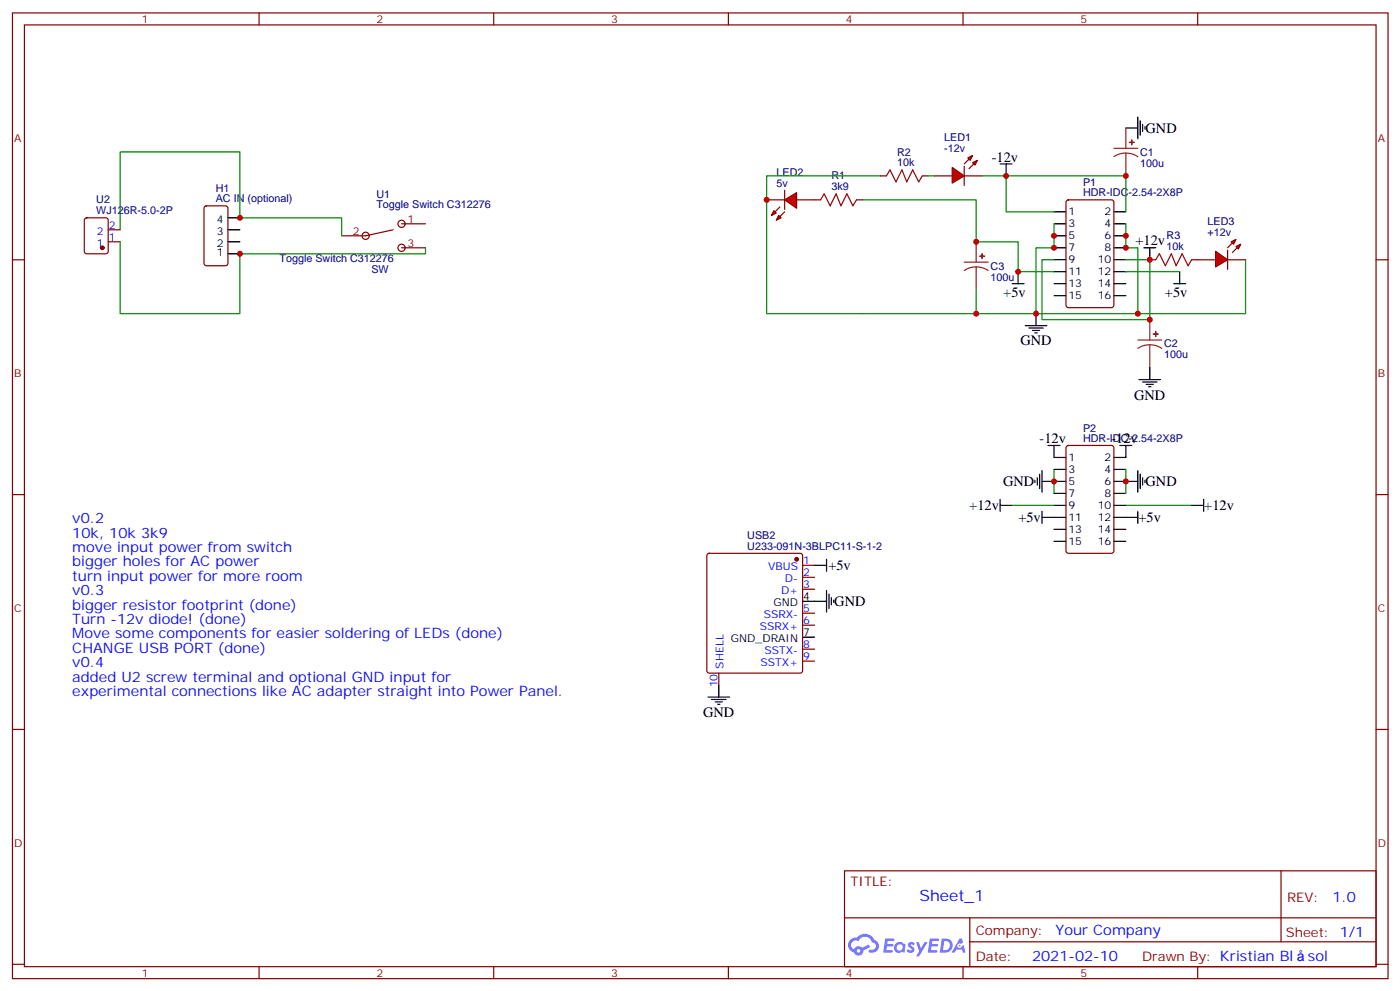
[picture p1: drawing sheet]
<svg xmlns="http://www.w3.org/2000/svg" width="413mm" height="292mm" viewBox="0 0 413 292" stroke-linecap="round" stroke-linejoin="round" font-family="sans-serif">
<g fill="none" stroke="#870000" stroke-width=".35">
<path d="M3.7 3.8h405.3v284.3h-405.3zM7.2 7.3h398.3v277.3h-398.3zM76.3 3.8v3.5M145.5 3.8v3.5M214.6 3.8v3.5M283.8 3.8v3.5M352.9 3.8v3.5M3.7 76.5h3.5M405.5 76.5h3.5M3.7 145.6h3.5M405.5 145.6h3.5M3.7 214.8h3.5"/>
<path d="M405.5 214.8h3.5M248.8 256.4h156.7v28.2h-156.7zM377.5 256.4v20.9M248.9 270.2h156.5M285.8 277.3h119.6M285.8 270.2v14.2M3.7 283.9h3.5M76.3 284.6v3.5M145.5 284.6v3.5M214.6 284.6v3.5M283.8 284.6v3.5M352.9 284.6v3.5"/>
<path d="M405.5 283.9h3.5"/>
</g>
<g fill="#5487ff">
<path d="M267.8 277.6a1.22 1.22 0 0 1 1.8 .2l-.4 .6a.47 .47 0 0 0-.4-.4 .47 .47 0 0 0-.5 .2l.2 .2a1.14 1.14 0 0 1 .8 1.8 1.14 1.14 0 0 1-2 0l-.2-.2 .5-.6 .7 .5a.29 .29 0 0 0 .4-.3 .29 .29 0 0 0-.3-.3 1.04 1.04 0 0 1-.6-1.7z"/>
<path d="M260.8 276.3h2.4l.3 .2-.1 .5-1.8 .1-.2 .8h1.6l.3 .4-.4 .4h-1.6l-.1 1.1h1.7l.2 .3-.2 .3-2.7 .1z"/>
<path d="M274 276.3h2.3l.4 .2-.2 .5-1.8 .1-.1 .8h1.5l.3 .4-.3 .4h-1.6l-.2 1.1h1.7l.2 .3-.2 .3-2.6 .1z"/>
<path d="M282.7 276.3h.7l.4 1.3-.6 .3a.69 .69 0 0 0-1.1 .3 .69 .69 0 0 0 .5 .9 .69 .69 0 0 0 .9-.6l.4-.2 .6 2.2h-.8l-.2-.9h-1.7l-.5 .9h-.9z"/>
<path d="M270 277.4h.7l.7 1.8 1.1-1.8h.8l-2.5 4.2h-.9l1-1.5z"/>
<path d="M277.5 276.3l-.6 4.2h1.4a2.11 2.11 0 0 0 2.4-2.1 2.11 2.11 0 0 0-2.5-2.1zM278.2 277.1a1.39 1.39 0 0 1 1.7 1.4 1.39 1.39 0 0 1-1.8 1.3h-.2z"/>
<path d="M263.8 277.9a1.54 1.54 0 0 0 0 2.2 1.54 1.54 0 0 0 2.1 .1l.6 .3 .3-2.3-.1-.3h-.5a1.49 1.49 0 0 0-2.4 0zM264.1 278.9a.95 .95 0 0 1 1.9 0 .95 .95 0 0 1-1.9 0z"/>
<path d="M250.6 276.7a2.18 2.18 0 0 0 1 3.7 1.44 1.44 0 0 0 1.7 .9 1.44 1.44 0 0 0 1.1-1.4l2-1.1-.4-.7-1.9 1a1.47 1.47 0 0 0-2.5 .4 1.39 1.39 0 0 1-.6-1.9 1.39 1.39 0 0 1 2-.5 2.12 2.12 0 0 1 2.1-1.3 2.12 2.12 0 0 1 1.9 1.7 1.14 1.14 0 0 1 1.1 1.4 1.14 1.14 0 0 1-1.6 .7 .43 .43 0 0 0-.6 .4 .43 .43 0 0 0 .4 .5 1.98 1.98 0 0 0 2.6-1.2 1.98 1.98 0 0 0-1.3-2.6 3.1 3.1 0 0 0-5.2-.6l-.9 .1zM252.4 280a.55 .55 0 0 1 1.1 0 .55 .55 0 0 1-1.1 0z"/>
<circle cx="282.8" cy="278.4" r=".26"/>
</g>
<g fill="none" stroke="#870000" stroke-width=".35">
<path d="M314.3 59l.5-.2h12.7l.7 .5v30.6l-.4 .6-13 .1-.6-.5-.1-30.6zM60.3 60.8l.5-.2h5.7l.6 .4 .1 16.5-.5 .7h-5.9l-.6-.4-.1-16.5zM115.9 67.7l-8.2 1.7h-7M118.3 73h7.1M118.3 65.9h7.1"/>
<circle cx="107.7" cy="69.4" r="1.06"/>
<circle cx="118.3" cy="65.9" r="1.06"/>
<circle cx="118.3" cy="73" r="1.06"/>
</g>
<g fill="none" stroke="#000" stroke-width=".35">
<path d="M294.7 48.3h3.5M296.5 48.3v3.5M67.2 74.7h3.5M67.2 71.2h3.5M67.2 67.7h3.5M67.2 64.1h3.5M310.6 62.4h3.5M310.6 65.9h3.5M310.6 69.4h3.5M310.6 73h3.5M310.6 76.5h3.5M328.2 62.4h3.6"/>
<path d="M328.2 65.9h3.6M328.2 69.4h3.6M328.2 73h3.6M328.2 76.5h3.6M337 73h3.6M338.8 73v3.5M298.2 83.5h3.6M300 80v3.5M302.1 95.9h6.4M303.2 96.6h4.2M304.2 97.3h2.2M304.9 98h.7"/>
<path d="M305.3 92.4v3.5M310.6 80h3.5M310.6 83.5h3.5M310.6 87.1h3.5M328.2 80h3.6M328.2 83.5h3.6M328.2 87.1h3.6"/>
</g>
<path d="M254.1 58.8h33.6v12.4h12.3v8.8h10.6M35.4 67.7v-23h35.3v19.4h30v5.3M125.4 73v1.7h-54.7M310.6 65.9v7.1h-5.3v19.4h30v-19.4h-3.5v-7.1M310.6 62.4h-14.1v-10.6h35.3v10.6M310.6 76.5h-3.5v17.6h31.7v-17.6h-7M254.1 92.4h51.2" fill="none" stroke="#008700" stroke-width=".35"/>
<g fill="#f00" stroke="#870000" stroke-width=".35">
<path d="M231.2 58.8l3.5-2.1v4.6z"/>
<path d="M231.2 56v5.7z"/>
</g>
<g fill="#870000" stroke="#870000" stroke-width=".35">
<path d="M231.2 62.4l-1.4 1.4z"/>
<path d="M229.8 61l-1.4 1.4z"/>
</g>
<g fill="#f00" stroke="#870000" stroke-width=".35">
<path d="M229.4 63.4l.8 .7-1.5 .7z"/>
<path d="M228 62l.7 .7-1.4 .7z"/>
</g>
<path d="M225.9 58.8h5.3M234.7 58.8h7.1M252.4 58.8h1.7" fill="none" stroke="#870000" stroke-width=".35"/>
<path d="M241.8 58.8l1.1-1.7 1.7 3.5 1.8-3.5 1.4 3.5 1.8-3.5 1.7 3.5 1.1-1.8" fill="none" stroke="#a10000" stroke-width=".35"/>
<path d="M259.4 51.8h-33.5v40.6h28.2M289.4 51.8h7.1M367 76.5v15.9h-31.7" fill="none" stroke="#008700" stroke-width=".35"/>
<g fill="#f00" stroke="#870000" stroke-width=".35">
<path d="M358.2 74l3.5 2.5-3.5 2.1z"/>
<path d="M361.7 73.7v5.6z"/>
</g>
<g fill="#870000" stroke="#870000" stroke-width=".35">
<path d="M361.7 73l1.4-1.5z"/>
<path d="M363.1 74.4l1.5-1.4z"/>
</g>
<g fill="#f00" stroke="#870000" stroke-width=".35">
<path d="M362.8 71.2l1.4-.7-.7 1.4z"/>
<path d="M364.2 72.6l1.4-.7-.7 1.4z"/>
</g>
<path d="M259.4 51.8h1.8M271.8 51.8h1.7M338.8 76.5h1.8M351.2 76.5h7M361.7 76.5h5.3M314.3 131.4l.5-.2h12.7l.7 .4v30.6l-.4 .7h-13l-.6-.4-.1-30.6z" fill="none" stroke="#870000" stroke-width=".35"/>
<path d="M261.2 51.8l1.1-1.8 1.7 3.6 1.8-3.6 1.4 3.6 1.8-3.6 1.7 3.6 1.1-1.8M340.6 76.5l1-1.8 1.8 3.5 1.8-3.5 1.4 3.5 1.7-3.5 1.8 3.5 1.1-1.7" fill="none" stroke="#a10000" stroke-width=".35"/>
<g fill="none" stroke="#8c2424" stroke-width=".35">
<path d="M331.8 37.7v6M328.2 43.7h7.1M331.8 45.1l-1.9 .2-1.7 .8M331.8 45.1l1.8 .2 1.7 .8M331.8 45.1v6.7M284.1 77.2h7.1M287.7 78.6l-1.9 .2-1.7 .9M287.7 78.6l1.8 .2 1.7 .9M287.7 71.2v6M287.7 78.6v6.7M338.8 94.1v6M335.3 100.1h7"/>
<path d="M338.8 101.5l-1.8 .3-1.7 .8M338.8 101.5l1.9 .3 1.6 .8M338.8 101.5v6.7"/>
</g>
<g fill="#8c2424" stroke="#8c2424" stroke-width=".35">
<path d="M339.9 98.4h1.4z"/>
<path d="M340.5 97.6l.1 1.5z"/>
<path d="M332.8 41.9h1.4z"/>
<path d="M333.5 41.2v1.4z"/>
<path d="M288.7 75.4l1.4 .1z"/>
<path d="M289.4 74.7v1.4z"/>
</g>
<g fill="none" stroke="#000" stroke-width=".35">
<path d="M331.8 37.7h3.5M335.3 34.5v6.4M336 35.6v4.2M336.7 36.6v2.1M337.4 37.3v.7M345.9 83.5h3.5M347.6 80v3.5M335.6 111.8h6.4M336.7 112.5h4.2M337.7 113.2h2.2M338.5 113.9h.7M338.8 108.2v3.6"/>
<path d="M306.4 139.6v4.3M307.1 138.6v6.3M308.8 131.2h3.5M310.6 131.2v3.5h3.5M310.6 138.2h3.5M328.2 138.2h3.6M330 131.2h3.5M331.8 131.2v3.5h-3.6M335.3 138.6v6.3M336 139.6v4.3M294.7 148.8h3.5M294.7 147v3.6"/>
<path d="M304.9 141.4v.7M305.6 140.7v2.1M307.1 141.7h7M307.1 152.3h7M307.1 150.6v3.5M310.6 145.3h3.5M310.6 148.8h3.5M310.6 155.9h3.5M310.6 159.4h3.5M328.2 141.7h7.1M328.2 145.3h3.6M328.2 148.8h3.6"/>
<path d="M328.2 152.3h7.1M328.2 155.9h3.6M328.2 159.4h3.6M335.3 150.6v3.5M336.7 140.7v2.1M337.4 141.4v.7M351.2 148.8h3.5M354.7 147v3.6"/>
</g>
<path d="M287.7 85.3v7.1M331.8 80h15.8M310.6 138.2v7.1M331.8 138.2v7.1M298.2 148.8h12.4M331.8 148.8h19.4" fill="none" stroke="#008700" stroke-width=".35"/>
<g fill="#f00" stroke="#870000" stroke-width=".35">
<path d="M280.6 49.3l3.5 2.5-3.5 2.1z"/>
<path d="M284.1 49v5.6z"/>
</g>
<g fill="#870000" stroke="#870000" stroke-width=".35">
<path d="M284.1 48.3l1.4-1.5z"/>
<path d="M285.5 49.7l1.4-1.4z"/>
</g>
<g fill="#f00" stroke="#870000" stroke-width=".35">
<path d="M285.2 46.5l1.4-.7-.7 1.4z"/>
<path d="M286.6 47.9l1.4-.7-.7 1.4z"/>
</g>
<g fill="none" stroke="#870000" stroke-width=".35">
<path d="M275.3 51.8h5.3M284.1 51.8h5.3M25.1 64.3l.4-.2h5.7l.6 .5 .1 9.4-.5 .7h-5.9l-.6-.4-.1-9.5zM31.9 71.2h3.5M31.9 67.7h3.5M208.5 163.1l.5-.2h26.8l.5 .2 .2 .5v33.9l-.2 .5-.5 .2h-26.8l-.5-.2-.2-.5v-33.9zM236.5 173.5h3.5M236.5 170h3.5M236.5 166.4h3.5M211.8 198.2v3.5M236.5 194.7h3.5M236.5 191.1h3.5"/>
<path d="M236.5 184.1h3.5M236.5 180.6h3.5"/>
</g>
<path d="M273.5 51.8h1.8M35.4 71.2v21.2h35.3v-17.7" fill="none" stroke="#008700" stroke-width=".35"/>
<g fill="none" stroke="#000" stroke-width=".35">
<path d="M236.5 177h7.1M240 166.4h3.6M243.6 164.7v3.5M243.6 173.8v6.4M244.3 174.9v4.2M245 176v2.1M245.7 176.7v.7M236.5 187.6h3.5M208.6 205.2h6.4M209.7 206h4.2M210.7 206.7h2.2M211.5 207.4h.7"/>
<path d="M211.8 201.7v3.5"/>
</g>
<g fill="#870000" stroke="#870000" stroke-width=".35">
<circle cx="234.7" cy="164.7" r=".53"/>
<circle cx="30.1" cy="73" r=".53"/>
</g>
<g fill="#c00">
<circle cx="310.6" cy="69.4" r=".88"/>
<circle cx="310.6" cy="73" r=".88"/>
<circle cx="331.8" cy="69.4" r=".88"/>
<circle cx="331.8" cy="73" r=".88"/>
<circle cx="305.3" cy="92.4" r=".88"/>
<circle cx="300" cy="80" r=".88"/>
<circle cx="296.5" cy="51.8" r=".88"/>
<circle cx="338.8" cy="76.5" r=".88"/>
<circle cx="225.9" cy="58.8" r=".88"/>
<circle cx="335.3" cy="92.4" r=".88"/>
<circle cx="338.8" cy="94.1" r=".88"/>
<circle cx="331.8" cy="51.8" r=".88"/>
<circle cx="310.6" cy="141.7" r=".88"/>
<circle cx="331.8" cy="141.7" r=".88"/>
<circle cx="287.7" cy="92.4" r=".88"/>
<circle cx="287.7" cy="71.2" r=".88"/>
<circle cx="70.7" cy="64.1" r=".88"/>
<circle cx="70.7" cy="74.7" r=".88"/>
</g>
<text font-size="4.6" fill="#00f" x="270.9" y="265.4">Sheet_1</text>
<g font-size="4.2">
<text x="337.6" y="39.1">GND</text>
<text x="292.2" y="47.6">-12v</text>
<text x="334.6" y="72.2">+12v</text>
<text x="295.6" y="87.5">+5v</text>
<text x="343.3" y="87.5">+5v</text>
<text x="300.7" y="101.5">GND</text>
<text x="334.2" y="117.8">GND</text>
<text x="306.4" y="130.5">-12v</text>
<text x="327.5" y="130.5">-12v</text>
<text x="295.6" y="143.2">GND</text>
<text x="337.6" y="143.2">GND</text>
<text x="285.6" y="150.2">+12v</text>
<text x="300.1" y="153.7">+5v</text>
<text x="335.5" y="153.7">+5v</text>
<text x="354.9" y="150.2">+12v</text>
<text x="244.1" y="167.9">+5v</text>
<text x="245.9" y="178.4">GND</text>
<text x="207.2" y="211.2">GND</text>
</g>
<g font-size="4.2" fill="#00f">
<text x="21.3" y="154.1">v0.2</text>
<text x="21.3" y="158.3">10k, 10k 3k9</text>
<text x="21.3" y="162.6">move input pow</text>
<text x="21.3" y="166.8">bigger holes for AC pow</text>
<text x="55.5" y="162.6">er from sw</text>
<text x="72.1" y="166.8">er</text>
<text x="78.4" y="162.6">itch</text>
<text x="21.3" y="171">turn input pow</text>
<text x="52.6" y="171">er for more room</text>
<text x="21.3" y="175.3">v0.3</text>
<text x="21.3" y="179.5">bigger resistor footprint (done)</text>
<text x="21.3" y="183.7">Turn -12v diode! (done)</text>
<text x="21.3" y="188">Move some components for easier soldering of LEDs (done)</text>
<text x="21.3" y="192.2">CHANGE USB PORT (done)</text>
<text x="21.3" y="196.4">v0.4</text>
<text x="21.3" y="200.7">added U2 screwterminal and optional GND input for</text>
<text x="21.3" y="204.9">experimental connections like AC adapter straight into Pow</text>
<text x="147.2" y="204.9">er Panel.</text>
<text x="392.6" y="265.7">1.0</text>
<text x="311" y="275.2">Your Company</text>
<text x="304.1" y="283">2021-02-10</text>
<text x="385.4" y="282.9">sol</text>
</g>
<g font-size="3.9" fill="#800">
<text x="250.6" y="261">TITLE:</text>
<text x="379.2" y="265.7">REV:</text>
<text x="287.5" y="275.2">Company:</text>
<text x="378.9" y="275.8">Sheet: 1/1</text>
<text x="287.5" y="282.9">Date:</text>
<text x="336.6" y="282.9">Draw</text>
<text x="346.7" y="282.9">n By: Kristian Bl</text>
</g>
<g font-size="3.2" fill="#800">
<text x="41.8" y="6.8">1</text>
<text x="110.9" y="6.8">2</text>
<text x="180.1" y="6.8">3</text>
<text x="249.2" y="6.8">4</text>
<text x="318.3" y="6.8">5</text>
<text x="4.2" y="41.9">A</text>
<text x="406" y="41.9">A</text>
<text x="120.1" y="65.5">1</text>
<text x="104" y="69.1">2</text>
<text x="120.1" y="72.6">3</text>
<text x="4.2" y="111.1">B</text>
<text x="406" y="111.1">B</text>
<text x="4.2" y="180.2">C</text>
<text x="406" y="180.2">C</text>
<text x="4.2" y="249.3">D</text>
<text x="406" y="249.3">D</text>
<text x="41.8" y="287.6">1</text>
<text x="110.9" y="287.6">2</text>
<text x="180.1" y="287.6">3</text>
<text x="249.2" y="287.6">4</text>
<text x="318.3" y="287.6">5</text>
</g>
<g font-size="3.2" fill="#000080">
<text x="278.2" y="41.5">LED1</text>
<text x="264.4" y="45.8">R2</text>
<text x="278.2" y="44.7">-12v</text>
<text x="336" y="45.9">C1</text>
<text x="228.9" y="51.8">LED2</text>
<text x="245" y="52.8">R1</text>
<text x="264.4" y="49">10k</text>
<text x="336" y="49.1">100u</text>
<text x="28.4" y="59.9">U2</text>
<text x="63.6" y="59.5">AC IN (optional)</text>
<text x="63.6" y="56.4">H1</text>
<text x="110.9" y="58.2">U1</text>
<text x="228.9" y="55">5v</text>
<text x="245" y="56">3k9</text>
<text x="319.1" y="57.8">HDR-IDC-2.54-2X8P</text>
<text x="319.1" y="54.8">P1</text>
<text x="28.4" y="63.1">WJ126R-5.0-2P</text>
<text x="110.9" y="61.2">Toggle Switch C312276</text>
<text x="343.8" y="70.5">R3</text>
<text x="355.9" y="69.4">+12v</text>
<text x="355.9" y="66.3">LED3</text>
<text x="82.4" y="77.2">Toggle Switch C312276</text>
<text x="343.8" y="73.7">10k</text>
<text x="109.5" y="80.4">SW</text>
<text x="291.9" y="82.6">100u</text>
<text x="291.9" y="79.4">C3</text>
<text x="343" y="105.5">100u</text>
<text x="343" y="102.3">C2</text>
<text x="319.1" y="130.1">HDR-IDC-2.54-2X8P</text>
<text x="319.1" y="127.2">P2</text>
<text x="220.2" y="161.9">U233-091N-3BLPC11-S-1-2</text>
<text x="220.2" y="158.7">USB2</text>
</g>
<g font-size="3.2">
<text x="63.8" y="65.5">4</text>
<text x="314.8" y="63.4">1</text>
<text x="325.5" y="63.4">2</text>
<text x="63.8" y="69.1">3</text>
<text x="314.8" y="67">3</text>
<text x="314.8" y="70.5">5</text>
<text x="325.5" y="67">4</text>
<text x="325.5" y="70.5">6</text>
<text x="63.8" y="75.4">1</text>
<text x="63.8" y="72.6">2</text>
<text x="314.8" y="74">7</text>
<text x="314.8" y="77.5">9</text>
<text x="323.5" y="77.5">10</text>
<text x="325.5" y="74">8</text>
<text x="314.8" y="81.1">11</text>
<text x="323.5" y="81.1">12</text>
<text x="314.8" y="84.6">13</text>
<text x="314.8" y="88.1">15</text>
<text x="323.5" y="84.6">14</text>
<text x="323.5" y="88.1">16</text>
<text x="314.8" y="135.7">1</text>
<text x="325.5" y="135.7">2</text>
<text x="314.8" y="139.3">3</text>
<text x="314.8" y="142.8">5</text>
<text x="325.5" y="139.3">4</text>
<text x="325.5" y="142.8">6</text>
<text x="314.8" y="146.3">7</text>
<text x="314.8" y="149.9">9</text>
<text x="323.5" y="149.9">10</text>
<text x="325.5" y="146.3">8</text>
<text x="314.8" y="153.4">11</text>
<text x="323.5" y="153.4">12</text>
<text x="314.8" y="156.9">13</text>
<text x="314.8" y="160.4">15</text>
<text x="323.5" y="156.9">14</text>
<text x="323.5" y="160.4">16</text>
<text x="227.9" y="178.4">GND</text>
<text x="236.7" y="176.7">4</text>
<text x="215.4" y="189">GND_DRAIN</text>
<text x="236.7" y="187.3">7</text>
</g>
<g font-size="3.2" fill="#00f">
<text x="28.6" y="69.1">2</text>
<text x="32.1" y="70.8">1</text>
<text x="32.1" y="67.3">2</text>
<text x="28.6" y="72.6">1</text>
<text x="226.4" y="167.9">VBUS</text>
<text x="236.7" y="166.1">1</text>
<text x="231.3" y="171.4">D-</text>
<text x="236.7" y="173.1">3</text>
<text x="236.7" y="169.6">2</text>
<text x="230.2" y="174.9">D+</text>
<text x="223.9" y="185.5">SSRX+</text>
<text x="225" y="182">SSRX-</text>
<text x="236.7" y="183.7">6</text>
<text x="236.7" y="180.2">5</text>
<text x="236.7" y="190.8">8</text>
<text x="213.2" y="196.9" transform="rotate(-90 213.2 196.9)">SHELL</text>
<text x="224.1" y="196.1">SSTX+</text>
<text x="225.3" y="192.5">SSTX-</text>
<text x="236.7" y="194.3">9</text>
<text x="211.5" y="202.4" transform="rotate(-90 211.5 202.4)">10</text>
</g>
</svg>
